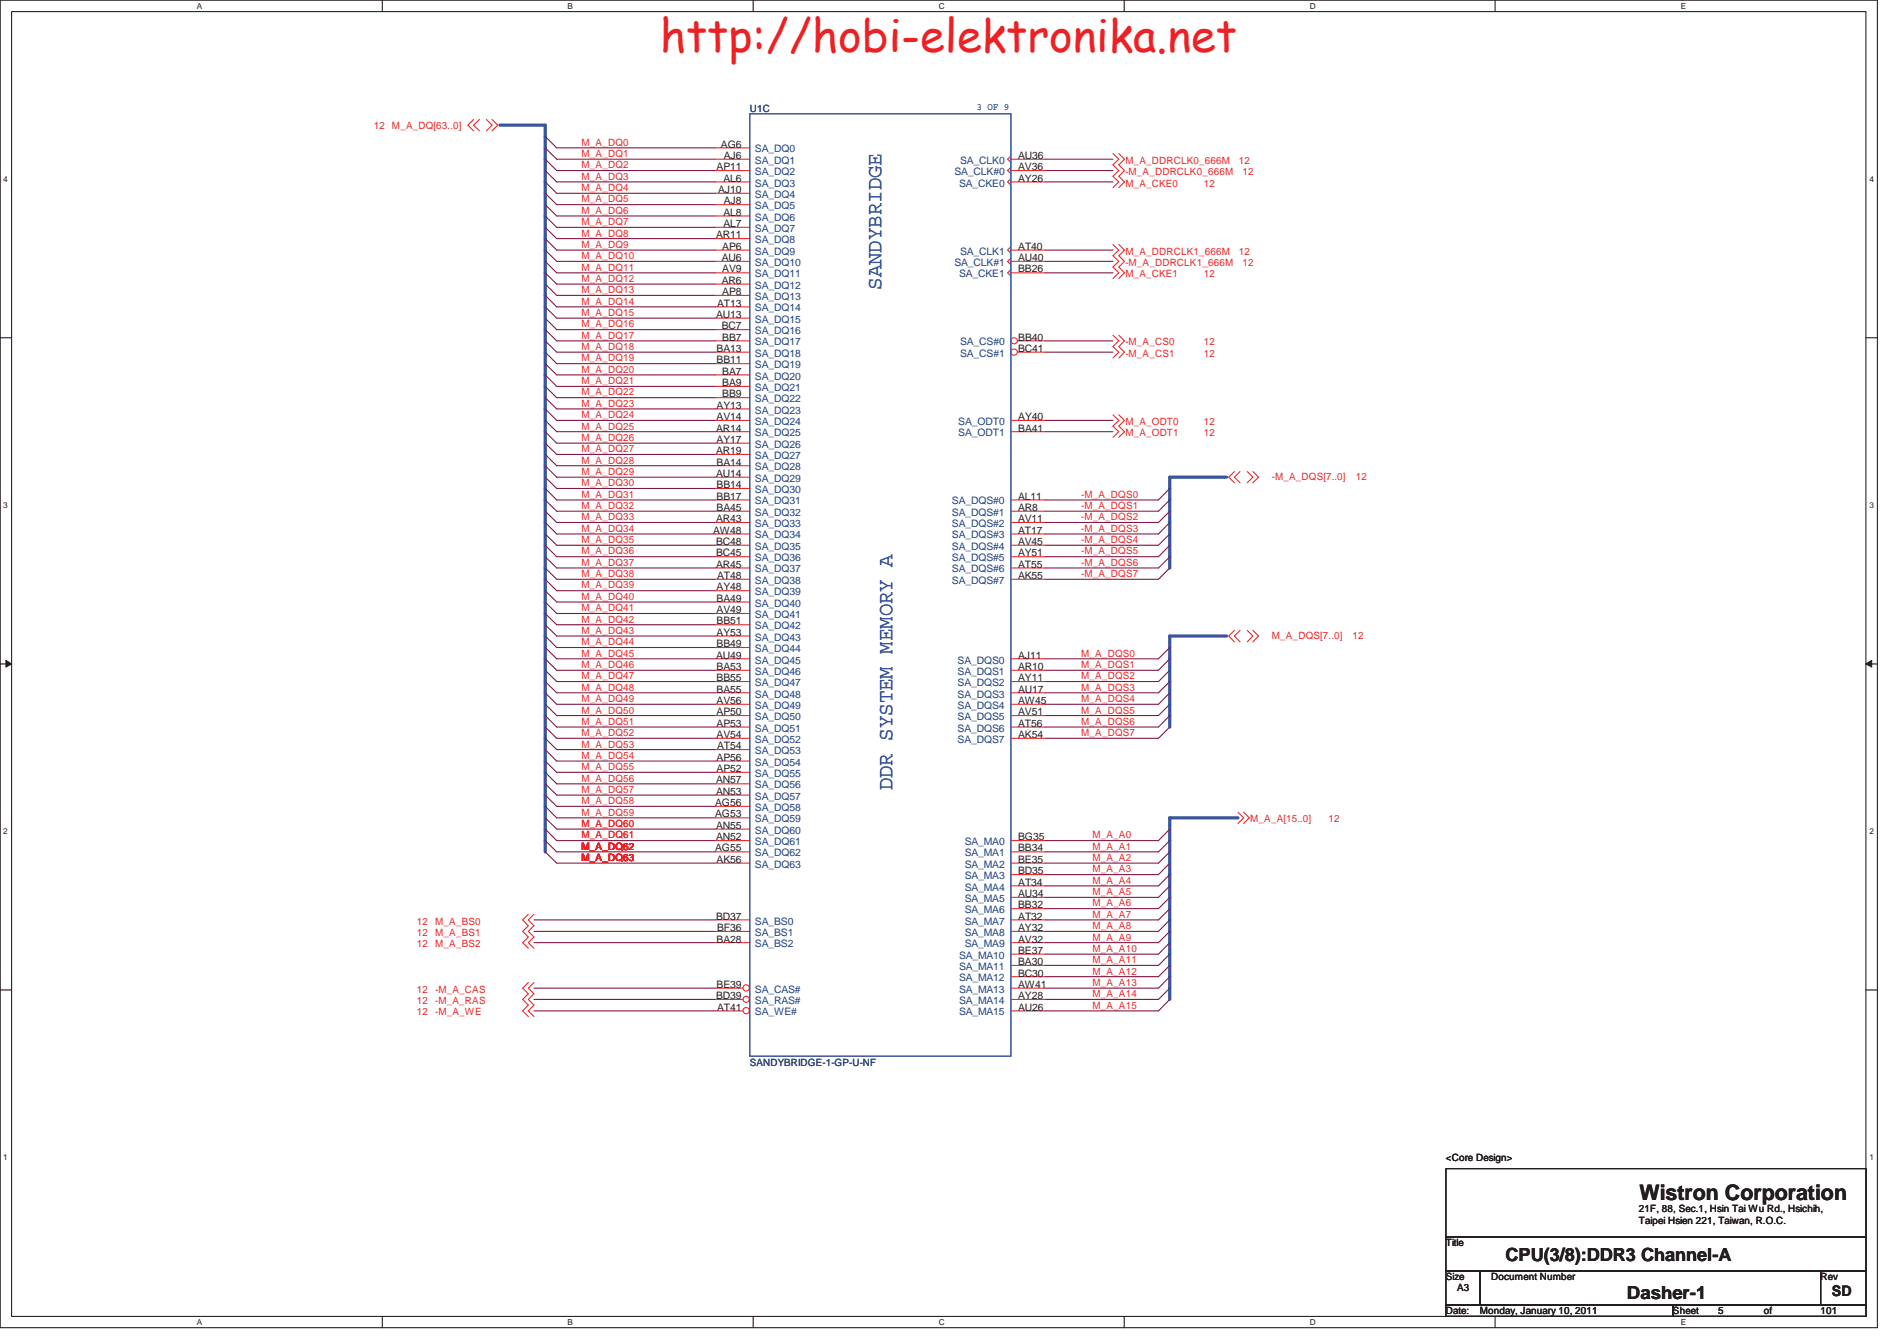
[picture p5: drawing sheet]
<svg xmlns="http://www.w3.org/2000/svg" width="297mm" height="210mm" viewBox="0 0 297 210" stroke-linecap="round" stroke-linejoin="round" font-family="sans-serif">
<path d="M0 0h294v207.9h-294zM1.8 1.8h290.4v204.3h-290.4z" fill="none" stroke="#231f20" stroke-width=".17"/>
<g fill="#fff">
<path d="M30.8 .2h.8v1.4h-.8z"/>
<path d="M30.8 206.3h.8v1.4h-.8z"/>
</g>
<path d="M59.9 0v1.8M59.9 206.1v1.8" fill="none" stroke="#231f20" stroke-width=".17"/>
<g fill="#fff">
<path d="M88.9 .2h.8v1.4h-.8z"/>
<path d="M88.9 206.3h.8v1.4h-.8z"/>
</g>
<path d="M117.9 0v1.8M117.9 206.1v1.8" fill="none" stroke="#231f20" stroke-width=".17"/>
<g fill="#fff">
<path d="M146.9 .2h.9v1.4h-.9z"/>
<path d="M146.9 206.3h.9v1.4h-.9z"/>
</g>
<path d="M176 0v1.8M176 206.1v1.8" fill="none" stroke="#231f20" stroke-width=".17"/>
<g fill="#fff">
<path d="M205 .2h.9v1.4h-.9z"/>
<path d="M205 206.3h.9v1.4h-.9z"/>
</g>
<path d="M234.1 0v1.8M234.1 206.1v1.8" fill="none" stroke="#231f20" stroke-width=".17"/>
<g fill="#fff">
<path d="M263.1 .2h.8v1.4h-.8z"/>
<path d="M263.1 206.3h.8v1.4h-.8z"/>
<path d="M.5 27.3h.7v1.4h-.7z"/>
<path d="M292.7 27.3h.6v1.4h-.6z"/>
<path d="M.5 78.4h.7v1.4h-.7z"/>
<path d="M292.7 78.4h.6v1.4h-.6z"/>
</g>
<path d="M0 52.9h1.8M292.2 52.9h1.8" fill="none" stroke="#231f20" stroke-width=".17"/>
<g fill="#fff">
<path d="M.5 129.5h.7v1.4h-.7z"/>
<path d="M292.7 129.5h.6v1.4h-.6z"/>
</g>
<path d="M0 104h1.8M292.2 104h1.8" fill="none" stroke="#231f20" stroke-width=".17"/>
<path d="M.9 103.4l.9 .6-.9 .5z" fill="#231f20"/>
<path d="M.9 103.4l.9 .6-.9 .5z" fill="none" stroke="#231f20" stroke-width=".16"/>
<path d="M292.2 104l.9-.6v1.1z" fill="#231f20"/>
<path d="M292.2 104l.9-.6v1.1z" fill="none" stroke="#231f20" stroke-width=".16"/>
<g fill="#fff">
<path d="M.5 180.6h.7v1.4h-.7z"/>
<path d="M292.7 180.6h.6v1.4h-.6z"/>
</g>
<path d="M0 155h1.8M292.2 155h1.8M226.4 183h65.8v10.7h-65.8zM226.4 193.7h65.8v5.3h-65.8zM226.4 199h5.3v5.3h-5.3zM231.7 199h53.4v5.3h-53.4zM285.1 199h7.1v5.3h-7.1zM226.4 204.3h35.6v1.8h-35.6zM262 204.3h30.2v1.8h-30.2z" fill="none" stroke="#231f20" stroke-width=".17"/>
<g fill="none" stroke="#7f1542" stroke-width=".17">
<path d="M85.4 21.4l1.8 1.8h24.8M85.4 23.2l1.8 1.7h24.8M85.4 24.9l1.8 1.8h24.8M85.4 26.7l1.8 1.8h24.8M85.4 28.5l1.8 1.8h24.8M85.4 30.3l1.8 1.7h24.8M85.4 32l1.8 1.8h24.8M85.4 33.8l1.8 1.8h24.8M85.4 35.6l1.8 1.8h24.8M85.4 37.4l1.8 1.8h24.8M85.4 39.2l1.8 1.7h24.8M163.6 24.9h10.7"/>
<path d="M163.6 26.7h10.7M163.6 28.5h10.7M163.6 39.2h10.7M85.4 40.9l1.8 1.8h24.8M85.4 42.7l1.8 1.8h24.8M85.4 44.5l1.8 1.8h24.8M85.4 46.3l1.8 1.8h24.8M85.4 48.1l1.8 1.7h24.8M85.4 49.8l1.8 1.8h24.8M85.4 51.6l1.8 1.8h24.8M85.4 53.4l1.8 1.7h24.8M85.4 55.1l1.8 1.8h24.8"/>
<path d="M85.4 56.9l1.8 1.8h24.8M85.4 58.7l1.8 1.8h24.8M163.6 40.9h10.7M163.6 42.7h10.7M163.6 53.4h10.7M163.6 55.1h10.7M85.4 60.5l1.8 1.8h24.8M85.4 62.3l1.8 1.7h24.8M85.4 64l1.8 1.8h24.8M85.4 65.8l1.8 1.8h24.8M85.4 67.6l1.8 1.8h24.8M85.4 69.4l1.8 1.8h24.8"/>
<path d="M85.4 71.2l1.8 1.7h24.8M85.4 72.9l1.8 1.8h24.8M85.4 74.7l1.8 1.8h24.8M85.4 76.5l1.8 1.8h24.8M85.4 78.3l1.8 1.7h24.8M163.6 65.8h10.7M163.6 67.6h10.7M183.2 76.5l-1.8 1.8h-17.8M183.2 78.3l-1.8 1.7h-17.8M85.4 80l1.8 1.8h24.8M85.4 81.8l1.8 1.8h24.8M85.4 83.6l1.8 1.8h24.8"/>
<path d="M85.4 85.4l1.8 1.8h24.8M85.4 87.2l1.8 1.7h24.8M85.4 88.9l1.8 1.8h24.8M85.4 90.7l1.8 1.8h24.8M85.4 92.5l1.8 1.8h24.8M85.4 94.3l1.8 1.8h24.8M85.4 96.1l1.8 1.7h24.8M85.4 97.8l1.8 1.8h24.8M85.4 99.6l1.8 1.8h24.8M183.2 80l-1.8 1.8h-17.8M183.2 81.8l-1.8 1.8h-17.8M183.2 83.6l-1.8 1.8h-17.8"/>
<path d="M183.2 85.4l-1.8 1.8h-17.8M183.2 87.2l-1.8 1.7h-17.8M183.2 88.9l-1.8 1.8h-17.8M85.4 101.4l1.8 1.8h24.8M85.4 103.2l1.8 1.8h24.8M85.4 105l1.8 1.7h24.8M85.4 106.7l1.8 1.8h24.8M85.4 108.5l1.8 1.8h24.8M85.4 110.3l1.8 1.7h24.8M85.4 112l1.8 1.8h24.8M85.4 113.8l1.8 1.8h24.8M85.4 115.6l1.8 1.8h24.8"/>
<path d="M85.4 117.4l1.8 1.8h24.8M85.4 119.2l1.8 1.7h24.8M183.2 101.4l-1.8 1.8h-17.8M183.2 103.2l-1.8 1.8h-17.8M183.2 105l-1.8 1.7h-17.8M183.2 106.7l-1.8 1.8h-17.8M183.2 108.5l-1.8 1.8h-17.8M183.2 110.3l-1.8 1.7h-17.8M183.2 112l-1.8 1.8h-17.8M183.2 113.8l-1.8 1.8h-17.8M85.4 120.9l1.8 1.8h24.8M85.4 122.7l1.8 1.8h24.8"/>
<path d="M85.4 124.5l1.8 1.8h24.8M85.4 126.3l1.8 1.8h24.8M85.4 129.8l1.8 1.8h24.8M85.4 131.6l1.8 1.8h24.8M85.4 133.4l1.8 1.8h24.8M85.4 128.1l1.8 1.7h24.8M183.2 129.8l-1.8 1.8h-17.8M183.2 131.6l-1.8 1.8h-17.8M183.2 133.4l-1.8 1.8h-17.8M183.2 135.2l-1.8 1.8h-17.8M183.2 137l-1.8 1.7h-17.8M183.2 138.7l-1.8 1.8h-17.8"/>
<path d="M83.6 156.5h28.4M83.6 158.3h28.4M83.6 144h28.4M83.6 145.8h28.4M83.6 147.6h28.4M83.6 154.7h28.4M183.2 154.7l-1.8 1.8h-17.8M183.2 156.5l-1.8 1.8h-17.8M183.2 140.5l-1.8 1.8h-17.8M183.2 142.3l-1.8 1.7h-17.8M183.2 144l-1.8 1.8h-17.8M183.2 145.8l-1.8 1.8h-17.8"/>
<path d="M183.2 147.6l-1.8 1.8h-17.8M183.2 149.4l-1.8 1.8h-17.8M183.2 151.2l-1.8 1.7h-17.8M183.2 152.9l-1.8 1.8h-17.8"/>
</g>
<path d="M78.3 19.6h7.1v113.8M192.1 74.7h-8.9v14.2M192.1 99.6h-8.9v14.2M193.9 128.1h-10.7v28.4" fill="none" stroke="#3a53a4" stroke-width=".51"/>
<g fill="none" stroke="#ec2426" stroke-width=".17">
<path d="M74.2 18.7l-.9 .9 .9 .9M75.1 18.7l-.9 .9 .9 .9M76.2 18.7l.8 .9-.8 .9M77 18.7l.9 .9-.9 .9M158.3 24.4l-.5 .5 .5 .5M158.3 38.6l-.5 .6 .5 .5M158.3 26.2l-.5 .5 .5 .5M158.3 28l-.5 .5 .5 .5M158.3 24.9h5.3M158.3 39.2h5.3M158.3 26.7h5.3M158.3 28.5h5.3"/>
<path d="M174.3 24l.9 .9-.9 .9 .9 .9-.9 .9 .9 .9-.9 .9M174.3 38.3l.9 .9-.9 .8 .9 .9-.9 .9 .9 .9-.9 .9M175.2 24l.9 .9-.9 .9 .9 .9-.9 .9 .9 .9-.9 .9M175.2 38.3l.9 .9-.9 .8 .9 .9-.9 .9 .9 .9-.9 .9M158.3 40.4l-.5 .5 .5 .6M158.3 42.2l-.5 .5 .5 .5M158.3 40.9h5.3M158.3 42.7h5.3M174.3 52.5l.9 .9-.9 .9 .9 .8-.9 1M175.2 52.5l.9 .9-.9 .9 .9 .8-.9 1M174.3 64.9l.9 .9-.9 .9 .9 .9-.9 .9M175.2 64.9l.9 .9-.9 .9 .9 .9-.9 .9"/>
<path d="M193.3 73.8l-.9 .9 .9 .9M194.2 73.8l-.9 .9 .9 .9M195.3 73.8l.9 .9-.9 .9M196.2 73.8l.9 .9-.9 .9M193.3 98.7l-.9 .9 .9 .9M194.2 98.7l-.9 .9 .9 .9M195.3 98.7l.9 .9-.9 .9M196.2 98.7l.9 .9-.9 .9M193.9 127.2l.8 .9-.8 .8M194.7 127.2l.9 .9-.9 .8M82.7 143.2l-.9 .8 .9 1-.9 .8 .9 .9-.9 .9 .9 .9M82.7 153.8l-.9 .9 .9 .9-.9 .9 .9 .9-.9 .9 .9 .9"/>
<path d="M83.6 143.2l-.9 .8 .9 1-.9 .8 .9 .9-.9 .9 .9 .9M83.6 153.8l-.9 .9 .9 .9-.9 .9 .9 .9-.9 .9 .9 .9"/>
</g>
<circle cx="158.8" cy="53.4" r=".5" fill="#fff"/>
<g fill="none" stroke="#ec2426" stroke-width=".17">
<path d="M159.3 53.4h4.3"/>
<circle cx="158.8" cy="53.4" r=".5"/>
</g>
<circle cx="158.8" cy="55.1" r=".5" fill="#fff"/>
<g fill="none" stroke="#ec2426" stroke-width=".17">
<path d="M112 23.2h5.4M112 24.9h5.4M112 26.7h5.4M112 28.5h5.4M112 30.3h5.4M112 32h5.4M112 33.8h5.4M112 35.6h5.4M112 37.4h5.4M112 39.2h5.4M112 55.1h5.4M112 40.9h5.4"/>
<path d="M112 42.7h5.4M112 44.5h5.4M112 46.3h5.4M112 48.1h5.4M112 49.8h5.4M112 51.6h5.4M112 53.4h5.4M112 56.9h5.4M112 58.7h5.4M159.3 55.1h4.3M112 65.8h5.4M112 67.6h5.4"/>
<path d="M112 78.3h5.4M112 60.5h5.4M112 62.3h5.4M112 64h5.4M112 69.4h5.4M112 71.2h5.4M112 72.9h5.4M112 74.7h5.4M112 76.5h5.4M158.3 65.8h5.3M158.3 67.6h5.3M158.3 78.3h5.3"/>
<path d="M112 80h5.4M112 81.8h5.4M112 85.4h5.4M112 87.2h5.4M112 88.9h5.4M112 90.7h5.4M112 83.6h5.4M112 92.5h5.4M112 94.3h5.4M112 96.1h5.4M112 97.8h5.4M112 99.6h5.4"/>
<path d="M158.3 80h5.3M158.3 81.8h5.3M158.3 85.4h5.3M158.3 87.2h5.3M158.3 88.9h5.3M158.3 90.7h5.3M112 103.2h5.4M112 105h5.4M112 106.7h5.4M112 108.5h5.4M112 110.3h5.4M112 112h5.4"/>
<path d="M112 113.8h5.4M112 115.6h5.4M112 101.4h5.4M112 117.4h5.4M112 119.2h5.4M158.3 103.2h5.3M158.3 105h5.3M158.3 106.7h5.3M158.3 108.5h5.3M158.3 110.3h5.3M158.3 112h5.3M158.3 113.8h5.3"/>
<path d="M158.3 115.6h5.3M112 131.6h5.4M112 133.4h5.4M112 135.2h5.4M112 120.9h5.4M112 122.7h5.4M112 124.5h5.4M112 126.3h5.4M112 128.1h5.4M112 129.8h5.4M158.3 131.6h5.3M158.3 133.4h5.3"/>
<path d="M158.3 135.2h5.3M158.3 137h5.3M158.3 138.7h5.3M158.3 140.5h5.3M158.3 142.3h5.3M158.3 144h5.3M158.3 145.8h5.3M158.3 147.6h5.3M158.3 149.4h5.3M158.3 151.2h5.3M158.3 152.9h5.3M158.3 154.7h5.3"/>
<path d="M158.3 156.5h5.3M158.3 158.3h5.3"/>
<circle cx="158.8" cy="55.1" r=".5"/>
</g>
<circle cx="116.8" cy="154.7" r=".49" fill="#fff"/>
<g fill="none" stroke="#ec2426" stroke-width=".17">
<path d="M112 154.7h4.3"/>
<circle cx="116.8" cy="154.7" r=".49"/>
</g>
<circle cx="116.8" cy="156.5" r=".48" fill="#fff"/>
<g fill="none" stroke="#ec2426" stroke-width=".17">
<path d="M112 156.5h4.3"/>
<circle cx="116.8" cy="156.5" r=".48"/>
</g>
<circle cx="116.8" cy="158.3" r=".49" fill="#fff"/>
<g fill="none" stroke="#ec2426" stroke-width=".17">
<path d="M158.3 83.6h5.3M112 144h5.4M112 145.8h5.4M112 147.6h5.4M112 158.3h4.3"/>
<circle cx="116.8" cy="158.3" r=".49"/>
</g>
<path d="M117.4 17.8h40.9v147.6h-40.9z" fill="none" stroke="#3a53a4" stroke-width=".17"/>
<text font-size="7.1" fill="#ed2024" x="103.3" y="8.1">http://hobi-elektronika.net</text>
<g font-size="3.3" fill="#3a53a4">
<text x="138" y="45.4" transform="rotate(-90 138 45.4)">SANDYBRIDGE</text>
<text x="139.8" y="123.8" transform="rotate(-90 139.8 123.8)">DDR SYSTEM MEMORY A</text>
</g>
<text font-size="3.3" fill="#231f20" x="256.7" y="187.9">Wistron Corporation</text>
<g font-size="2.8" fill="#231f20">
<text x="235.8" y="197.5">CPU(3/8):DDR3 Channel-A</text>
<text x="254.8" y="203.4">Dasher-1</text>
</g>
<text font-size="2.3" fill="#231f20" x="286.8" y="202.9">SD</text>
<g font-size="1.6" fill="#2d2d72">
<text x="117.4" y="17.5">U1C</text>
<text x="117.4" y="166.8">SANDYBRIDGE-1-GP-U-NF</text>
</g>
<text font-size="1.6" fill="#3a53a4" x="152.9" y="17.3">3 OF 9</text>
<g font-size="1.6" fill="#ec2426">
<text x="58.5" y="20.1">12 M_A_DQ[63..0]</text>
<text x="91.1" y="22.8">M_A_DQ0</text>
<text x="91.1" y="24.6">M_A_DQ1</text>
<text x="91.1" y="26.4">M_A_DQ2</text>
<text x="91.1" y="28.1">M_A_DQ3</text>
<text x="91.1" y="29.9">M_A_DQ4</text>
<text x="176.2" y="29.2">M_A_CKE0</text>
<text x="176.2" y="25.7">M_A_DDRCLK0_666M</text>
<text x="176.2" y="27.4">-M_A_DDRCLK0_666M</text>
<text x="188.5" y="29.2">12</text>
<text x="194" y="25.7">12</text>
<text x="194.5" y="27.4">12</text>
<text x="91.1" y="31.7">M_A_DQ5</text>
<text x="91.1" y="33.5">M_A_DQ6</text>
<text x="91.1" y="35.3">M_A_DQ7</text>
<text x="91.1" y="37">M_A_DQ8</text>
<text x="91.1" y="38.8">M_A_DQ9</text>
<text x="91.1" y="40.6">M_A_DQ10</text>
<text x="176.2" y="39.9">M_A_DDRCLK1_666M</text>
<text x="176.2" y="41.7">-M_A_DDRCLK1_666M</text>
<text x="194" y="39.9">12</text>
<text x="194.5" y="41.7">12</text>
<text x="91.1" y="42.4">M_A_DQ11</text>
<text x="91.1" y="44.1">M_A_DQ12</text>
<text x="91.1" y="45.9">M_A_DQ13</text>
<text x="91.1" y="47.7">M_A_DQ14</text>
<text x="176.2" y="43.4">M_A_CKE1</text>
<text x="188.5" y="43.4">12</text>
<text x="91.1" y="49.5">M_A_DQ15</text>
<text x="91.1" y="51.3">M_A_DQ16</text>
<text x="91.1" y="53">M_A_DQ17</text>
<text x="91.1" y="54.8">M_A_DQ18</text>
<text x="91.1" y="56.6">M_A_DQ19</text>
<text x="91.1" y="58.4">M_A_DQ20</text>
<text x="176.2" y="54.1">-M_A_CS0</text>
<text x="176.2" y="55.9">-M_A_CS1</text>
<text x="188.5" y="54.1">12</text>
<text x="188.5" y="55.9">12</text>
<text x="91.1" y="61.9">M_A_DQ22</text>
<text x="91.1" y="63.7">M_A_DQ23</text>
<text x="91.1" y="65.5">M_A_DQ24</text>
<text x="91.1" y="60.2">M_A_DQ21</text>
<text x="91.1" y="67.3">M_A_DQ25</text>
<text x="91.1" y="69">M_A_DQ26</text>
<text x="91.1" y="70.8">M_A_DQ27</text>
<text x="176.2" y="66.5">M_A_ODT0</text>
<text x="176.2" y="68.3">M_A_ODT1</text>
<text x="188.5" y="66.5">12</text>
<text x="188.5" y="68.3">12</text>
<text x="91.1" y="72.6">M_A_DQ28</text>
<text x="91.1" y="74.4">M_A_DQ29</text>
<text x="91.1" y="76.2">M_A_DQ30</text>
<text x="91.1" y="77.9">M_A_DQ31</text>
<text x="169.3" y="77.9">-M_A_DQS0</text>
<text x="199.2" y="75.1">-M_A_DQS[7..0]</text>
<text x="212.3" y="75.1">12</text>
<text x="91.1" y="79.7">M_A_DQ32</text>
<text x="91.1" y="81.5">M_A_DQ33</text>
<text x="91.1" y="83.3">M_A_DQ34</text>
<text x="169.3" y="79.7">-M_A_DQS1</text>
<text x="169.3" y="81.5">-M_A_DQS2</text>
<text x="169.3" y="83.3">-M_A_DQS3</text>
<text x="91.1" y="85.1">M_A_DQ35</text>
<text x="91.1" y="86.8">M_A_DQ36</text>
<text x="91.1" y="88.6">M_A_DQ37</text>
<text x="169.3" y="85.1">-M_A_DQS4</text>
<text x="169.3" y="86.8">-M_A_DQS5</text>
<text x="169.3" y="88.6">-M_A_DQS6</text>
<text x="91.1" y="90.4">M_A_DQ38</text>
<text x="91.1" y="92.1">M_A_DQ39</text>
<text x="91.1" y="93.9">M_A_DQ40</text>
<text x="91.1" y="95.7">M_A_DQ41</text>
<text x="169.3" y="90.4">-M_A_DQS7</text>
<text x="91.1" y="97.5">M_A_DQ42</text>
<text x="91.1" y="99.3">M_A_DQ43</text>
<text x="91.1" y="101">M_A_DQ44</text>
<text x="199.2" y="100">M_A_DQS[7..0]</text>
<text x="211.8" y="100">12</text>
<text x="91.1" y="102.8">M_A_DQ45</text>
<text x="91.1" y="104.6">M_A_DQ46</text>
<text x="91.1" y="106.4">M_A_DQ47</text>
<text x="169.3" y="102.8">M_A_DQS0</text>
<text x="169.3" y="104.6">M_A_DQS1</text>
<text x="169.3" y="106.4">M_A_DQS2</text>
<text x="91.1" y="108.2">M_A_DQ48</text>
<text x="91.1" y="109.9">M_A_DQ49</text>
<text x="91.1" y="111.7">M_A_DQ50</text>
<text x="91.1" y="113.5">M_A_DQ51</text>
<text x="169.3" y="108.2">M_A_DQS3</text>
<text x="169.3" y="109.9">M_A_DQS4</text>
<text x="169.3" y="111.7">M_A_DQS5</text>
<text x="169.3" y="113.5">M_A_DQS6</text>
<text x="91.1" y="115.3">M_A_DQ52</text>
<text x="91.1" y="117.1">M_A_DQ53</text>
<text x="91.1" y="118.8">M_A_DQ54</text>
<text x="169.3" y="115.3">M_A_DQS7</text>
<text x="91.1" y="120.6">M_A_DQ55</text>
<text x="91.1" y="122.4">M_A_DQ56</text>
<text x="91.1" y="124.1">M_A_DQ57</text>
<text x="91.1" y="125.9">M_A_DQ58</text>
<text x="91.1" y="127.7">M_A_DQ59</text>
<text x="91.1" y="129.5">M_A_DQ60</text>
<text x="91.1" y="131.3">M_A_DQ61</text>
<text x="171.1" y="131.3">M_A_A0</text>
<text x="195.8" y="128.8">M_A_A[15..0]</text>
<text x="208" y="128.8">12</text>
<text x="91.1" y="133">M_A_DQ62</text>
<text x="91.1" y="134.8">M_A_DQ63</text>
<text x="171.1" y="133">M_A_A1</text>
<text x="171.1" y="134.8">M_A_A2</text>
<text x="171.1" y="136.6">M_A_A3</text>
<text x="171.1" y="138.4">M_A_A4</text>
<text x="171.1" y="140.2">M_A_A5</text>
<text x="171.1" y="141.9">M_A_A6</text>
<text x="171.1" y="143.7">M_A_A7</text>
<text x="65.3" y="144.8">12</text>
<text x="65.3" y="146.5">12</text>
<text x="65.3" y="148.3">12</text>
<text x="68.1" y="144.8">M_A_BS0</text>
<text x="68.1" y="146.5">M_A_BS1</text>
<text x="68.1" y="148.3">M_A_BS2</text>
<text x="171.1" y="145.5">M_A_A8</text>
<text x="171.1" y="147.3">M_A_A9</text>
<text x="171.1" y="149.1">M_A_A10</text>
<text x="65.3" y="155.4">12</text>
<text x="68.1" y="155.4">-M_A_CAS</text>
<text x="171.1" y="150.8">M_A_A11</text>
<text x="171.1" y="152.6">M_A_A12</text>
<text x="171.1" y="154.4">M_A_A13</text>
<text x="65.3" y="157.2">12</text>
<text x="65.3" y="159">12</text>
<text x="68.1" y="157.2">-M_A_RAS</text>
<text x="68.1" y="159">-M_A_WE</text>
<text x="171.1" y="156.2">M_A_A14</text>
<text x="171.1" y="157.9">M_A_A15</text>
</g>
<g font-size="1.6" fill="#231f20">
<text x="112.9" y="23.1">AG6</text>
<text x="112.2" y="26.7">AP11</text>
<text x="113.3" y="28.4">AL6</text>
<text x="113.3" y="24.9">AJ6</text>
<text x="159.4" y="28.4">AY26</text>
<text x="159.4" y="26.7">AV36</text>
<text x="159.4" y="24.9">AU36</text>
<text x="112.5" y="30.2">AJ10</text>
<text x="113.3" y="33.8">AL8</text>
<text x="113.3" y="35.5">AL7</text>
<text x="113.3" y="32">AJ8</text>
<text x="112.1" y="37.3">AR11</text>
<text x="113" y="40.9">AU6</text>
<text x="113.1" y="39.1">AP6</text>
<text x="159.4" y="40.9">AU40</text>
<text x="159.4" y="39.1">AT40</text>
<text x="112.3" y="48">AT13</text>
<text x="113" y="44.4">AR6</text>
<text x="113.1" y="42.7">AV9</text>
<text x="113.1" y="46.2">AP8</text>
<text x="159.4" y="42.7">BB26</text>
<text x="112.1" y="49.8">AU13</text>
<text x="113" y="51.6">BC7</text>
<text x="113.1" y="53.3">BB7</text>
<text x="159.4" y="53.3">BB40</text>
<text x="112.2" y="55.1">BA13</text>
<text x="112.2" y="56.9">BB11</text>
<text x="113.1" y="58.7">BA7</text>
<text x="159.4" y="55.1">BC41</text>
<text x="112.2" y="64">AY13</text>
<text x="112.2" y="65.8">AV14</text>
<text x="113.1" y="60.4">BA9</text>
<text x="113.1" y="62.2">BB9</text>
<text x="159.5" y="65.8">AY40</text>
<text x="112.1" y="67.6">AR14</text>
<text x="112.1" y="71.1">AR19</text>
<text x="112.2" y="69.3">AY17</text>
<text x="159.5" y="67.6">BA41</text>
<text x="112.1" y="74.7">AU14</text>
<text x="112.2" y="72.9">BA14</text>
<text x="112.2" y="76.5">BB14</text>
<text x="111.7" y="83.6">AW48</text>
<text x="112.1" y="81.8">AR43</text>
<text x="112.2" y="78.2">BB17</text>
<text x="112.2" y="80">BA45</text>
<text x="159.4" y="78.2">AL11</text>
<text x="159.4" y="80">AR8</text>
<text x="159.4" y="81.8">AV11</text>
<text x="159.4" y="83.6">AT17</text>
<text x="112.1" y="85.4">BC48</text>
<text x="112.1" y="87.1">BC45</text>
<text x="112.1" y="88.9">AR45</text>
<text x="159.4" y="85.4">AV45</text>
<text x="159.4" y="87.1">AY51</text>
<text x="159.4" y="88.9">AT55</text>
<text x="112.2" y="92.4">AY48</text>
<text x="112.2" y="94.2">BA49</text>
<text x="112.3" y="90.7">AT48</text>
<text x="159.4" y="90.7">AK55</text>
<text x="112.2" y="96">AV49</text>
<text x="112.2" y="97.8">BB51</text>
<text x="112.2" y="99.6">AY53</text>
<text x="112.2" y="101.3">BB49</text>
<text x="112.1" y="103.1">AU49</text>
<text x="112.2" y="104.9">BA53</text>
<text x="112.2" y="106.7">BB55</text>
<text x="159.4" y="103.1">AJ11</text>
<text x="159.4" y="104.9">AR10</text>
<text x="159.4" y="106.7">AY11</text>
<text x="112.2" y="108.5">BA55</text>
<text x="112.2" y="110.2">AV56</text>
<text x="112.2" y="112">AP50</text>
<text x="112.2" y="113.8">AP53</text>
<text x="159.4" y="108.5">AU17</text>
<text x="159.4" y="110.2">AW45</text>
<text x="159.4" y="112">AV51</text>
<text x="159.4" y="113.8">AT56</text>
<text x="112.2" y="115.6">AV54</text>
<text x="112.2" y="119.1">AP56</text>
<text x="112.3" y="117.4">AT54</text>
<text x="159.4" y="115.6">AK54</text>
<text x="112.1" y="122.7">AN57</text>
<text x="112.1" y="124.4">AN53</text>
<text x="112.2" y="120.9">AP52</text>
<text x="112" y="126.2">AG56</text>
<text x="112" y="128">AG53</text>
<text x="112.1" y="129.8">AN55</text>
<text x="112.1" y="131.6">AN52</text>
<text x="159.4" y="131.6">BG35</text>
<text x="112" y="133.3">AG55</text>
<text x="112.2" y="135.1">AK56</text>
<text x="159.4" y="133.3">BB34</text>
<text x="159.4" y="135.1">BE35</text>
<text x="159.4" y="136.9">BD35</text>
<text x="159.4" y="138.7">AT34</text>
<text x="159.4" y="140.5">AU34</text>
<text x="159.4" y="142.2">BB32</text>
<text x="112.1" y="144">BD37</text>
<text x="112.2" y="147.6">BA28</text>
<text x="112.3" y="145.8">BF36</text>
<text x="159.4" y="149.3">BE37</text>
<text x="159.4" y="144">AT32</text>
<text x="159.4" y="145.8">AY32</text>
<text x="159.4" y="147.6">AV32</text>
<text x="112.2" y="154.7">BE39</text>
<text x="159.4" y="151.1">BA30</text>
<text x="159.4" y="152.9">BC30</text>
<text x="159.4" y="154.7">AW41</text>
<text x="112.1" y="156.5">BD39</text>
<text x="112.3" y="158.2">AT41</text>
<text x="159.4" y="156.5">AY28</text>
<text x="159.4" y="158.2">AU26</text>
<text x="226.4" y="181.8">&lt;Core Design&gt;</text>
<text x="256.6" y="189.8">21F, 88, Sec.1, Hsin Tai Wu Rd., Hsichih,</text>
<text x="256.6" y="191.6">Taipei Hsien 221, Taiwan, R.O.C.</text>
<text x="226.4" y="195.1">Title</text>
<text x="226.4" y="200.5">Size</text>
<text x="228.2" y="202.2">A3</text>
<text x="233.5" y="200.5">Document Number</text>
<text x="285.1" y="200.5">Rev</text>
<text x="226.4" y="205.8">Date:</text>
<text x="231.7" y="205.8">Monday, January 10, 2011</text>
<text x="262" y="205.8">Sheet</text>
<text x="269" y="205.8">5</text>
<text x="276.2" y="205.8">of</text>
<text x="285" y="205.8">101</text>
</g>
<g font-size="1.6" fill="#1d437e">
<text x="118.2" y="23.9">SA_DQ0</text>
<text x="118.2" y="25.7">SA_DQ1</text>
<text x="118.2" y="27.4">SA_DQ2</text>
<text x="118.2" y="29.2">SA_DQ3</text>
<text x="149.4" y="27.4">SA_CLK#0</text>
<text x="150.2" y="29.2">SA_CKE0</text>
<text x="150.3" y="25.7">SA_CLK0</text>
<text x="118.2" y="31">SA_DQ4</text>
<text x="118.2" y="32.8">SA_DQ5</text>
<text x="118.2" y="34.5">SA_DQ6</text>
<text x="118.2" y="36.3">SA_DQ7</text>
<text x="118.2" y="38.1">SA_DQ8</text>
<text x="118.2" y="39.9">SA_DQ9</text>
<text x="118.2" y="41.7">SA_DQ10</text>
<text x="149.4" y="41.7">SA_CLK#1</text>
<text x="150.3" y="39.9">SA_CLK1</text>
<text x="118.2" y="43.4">SA_DQ11</text>
<text x="118.2" y="45.2">SA_DQ12</text>
<text x="118.2" y="47">SA_DQ13</text>
<text x="150.2" y="43.4">SA_CKE1</text>
<text x="118.2" y="48.8">SA_DQ14</text>
<text x="118.2" y="50.6">SA_DQ15</text>
<text x="118.2" y="52.3">SA_DQ16</text>
<text x="118.2" y="54.1">SA_DQ17</text>
<text x="118.2" y="55.9">SA_DQ18</text>
<text x="118.2" y="57.6">SA_DQ19</text>
<text x="118.2" y="59.4">SA_DQ20</text>
<text x="150.3" y="54.1">SA_CS#0</text>
<text x="150.3" y="55.9">SA_CS#1</text>
<text x="118.2" y="61.2">SA_DQ21</text>
<text x="118.2" y="63">SA_DQ22</text>
<text x="118.2" y="64.8">SA_DQ23</text>
<text x="118.2" y="66.5">SA_DQ24</text>
<text x="118.2" y="68.3">SA_DQ25</text>
<text x="118.2" y="70.1">SA_DQ26</text>
<text x="118.2" y="71.9">SA_DQ27</text>
<text x="150.1" y="66.5">SA_ODT0</text>
<text x="150.1" y="68.3">SA_ODT1</text>
<text x="118.2" y="73.7">SA_DQ28</text>
<text x="118.2" y="75.4">SA_DQ29</text>
<text x="118.2" y="77.2">SA_DQ30</text>
<text x="118.2" y="79">SA_DQ31</text>
<text x="118.2" y="80.8">SA_DQ32</text>
<text x="118.2" y="82.6">SA_DQ33</text>
<text x="149.1" y="79">SA_DQS#0</text>
<text x="149.1" y="80.8">SA_DQS#1</text>
<text x="149.1" y="82.6">SA_DQS#2</text>
<text x="118.2" y="84.3">SA_DQ34</text>
<text x="118.2" y="86.1">SA_DQ35</text>
<text x="118.2" y="87.9">SA_DQ36</text>
<text x="118.2" y="89.6">SA_DQ37</text>
<text x="149.1" y="86.1">SA_DQS#4</text>
<text x="149.1" y="87.9">SA_DQS#5</text>
<text x="149.1" y="89.6">SA_DQS#6</text>
<text x="149.1" y="84.3">SA_DQS#3</text>
<text x="118.2" y="91.4">SA_DQ38</text>
<text x="118.2" y="93.2">SA_DQ39</text>
<text x="118.2" y="95">SA_DQ40</text>
<text x="149.1" y="91.4">SA_DQS#7</text>
<text x="118.2" y="96.8">SA_DQ41</text>
<text x="118.2" y="98.5">SA_DQ42</text>
<text x="118.2" y="100.3">SA_DQ43</text>
<text x="118.2" y="102.1">SA_DQ44</text>
<text x="118.2" y="103.9">SA_DQ45</text>
<text x="118.2" y="105.7">SA_DQ46</text>
<text x="118.2" y="107.4">SA_DQ47</text>
<text x="149.9" y="103.9">SA_DQS0</text>
<text x="149.9" y="105.7">SA_DQS1</text>
<text x="149.9" y="107.4">SA_DQS2</text>
<text x="118.2" y="109.2">SA_DQ48</text>
<text x="118.2" y="111">SA_DQ49</text>
<text x="118.2" y="112.8">SA_DQ50</text>
<text x="149.9" y="109.2">SA_DQS3</text>
<text x="149.9" y="111">SA_DQS4</text>
<text x="149.9" y="112.8">SA_DQS5</text>
<text x="118.2" y="114.6">SA_DQ51</text>
<text x="118.2" y="116.3">SA_DQ52</text>
<text x="118.2" y="118.1">SA_DQ53</text>
<text x="118.2" y="119.9">SA_DQ54</text>
<text x="149.9" y="114.6">SA_DQS6</text>
<text x="149.9" y="116.3">SA_DQS7</text>
<text x="118.2" y="121.7">SA_DQ55</text>
<text x="118.2" y="123.4">SA_DQ56</text>
<text x="118.2" y="125.2">SA_DQ57</text>
<text x="118.2" y="127">SA_DQ58</text>
<text x="118.2" y="128.8">SA_DQ59</text>
<text x="118.2" y="130.6">SA_DQ60</text>
<text x="118.2" y="132.3">SA_DQ61</text>
<text x="118.2" y="134.1">SA_DQ62</text>
<text x="118.2" y="135.9">SA_DQ63</text>
<text x="151.1" y="132.3">SA_MA0</text>
<text x="151.1" y="134.1">SA_MA1</text>
<text x="151.1" y="135.9">SA_MA2</text>
<text x="151.1" y="137.7">SA_MA3</text>
<text x="151.1" y="139.5">SA_MA4</text>
<text x="151.1" y="141.2">SA_MA5</text>
<text x="151.1" y="143">SA_MA6</text>
<text x="118.2" y="144.8">SA_BS0</text>
<text x="118.2" y="146.5">SA_BS1</text>
<text x="118.2" y="148.3">SA_BS2</text>
<text x="151.1" y="144.8">SA_MA7</text>
<text x="151.1" y="146.5">SA_MA8</text>
<text x="151.1" y="148.3">SA_MA9</text>
<text x="118.2" y="155.4">SA_CAS#</text>
<text x="150.2" y="150.1">SA_MA10</text>
<text x="150.2" y="151.9">SA_MA11</text>
<text x="150.2" y="153.7">SA_MA12</text>
<text x="150.2" y="155.4">SA_MA13</text>
<text x="118.2" y="157.2">SA_RAS#</text>
<text x="118.2" y="159">SA_WE#</text>
<text x="150.2" y="157.2">SA_MA14</text>
<text x="150.2" y="159">SA_MA15</text>
</g>
<g font-size="1.3" fill="#231f20">
<text x="30.8" y="1.4">A</text>
<text x="88.9" y="1.4">B</text>
<text x="147" y="1.4">C</text>
<text x="205.1" y="1.4">D</text>
<text x="263.2" y="1.4">E</text>
<text x=".5" y="28.5">4</text>
<text x="292.7" y="28.5">4</text>
<text x=".5" y="79.6">3</text>
<text x="292.7" y="79.6">3</text>
<text x=".5" y="130.6">2</text>
<text x="292.7" y="130.6">2</text>
<text x=".5" y="181.7">1</text>
<text x="292.7" y="181.7">1</text>
<text x="30.8" y="207.4">A</text>
<text x="88.9" y="207.4">B</text>
<text x="147" y="207.4">C</text>
<text x="205.1" y="207.4">D</text>
<text x="263.2" y="207.4">E</text>
</g>
</svg>
